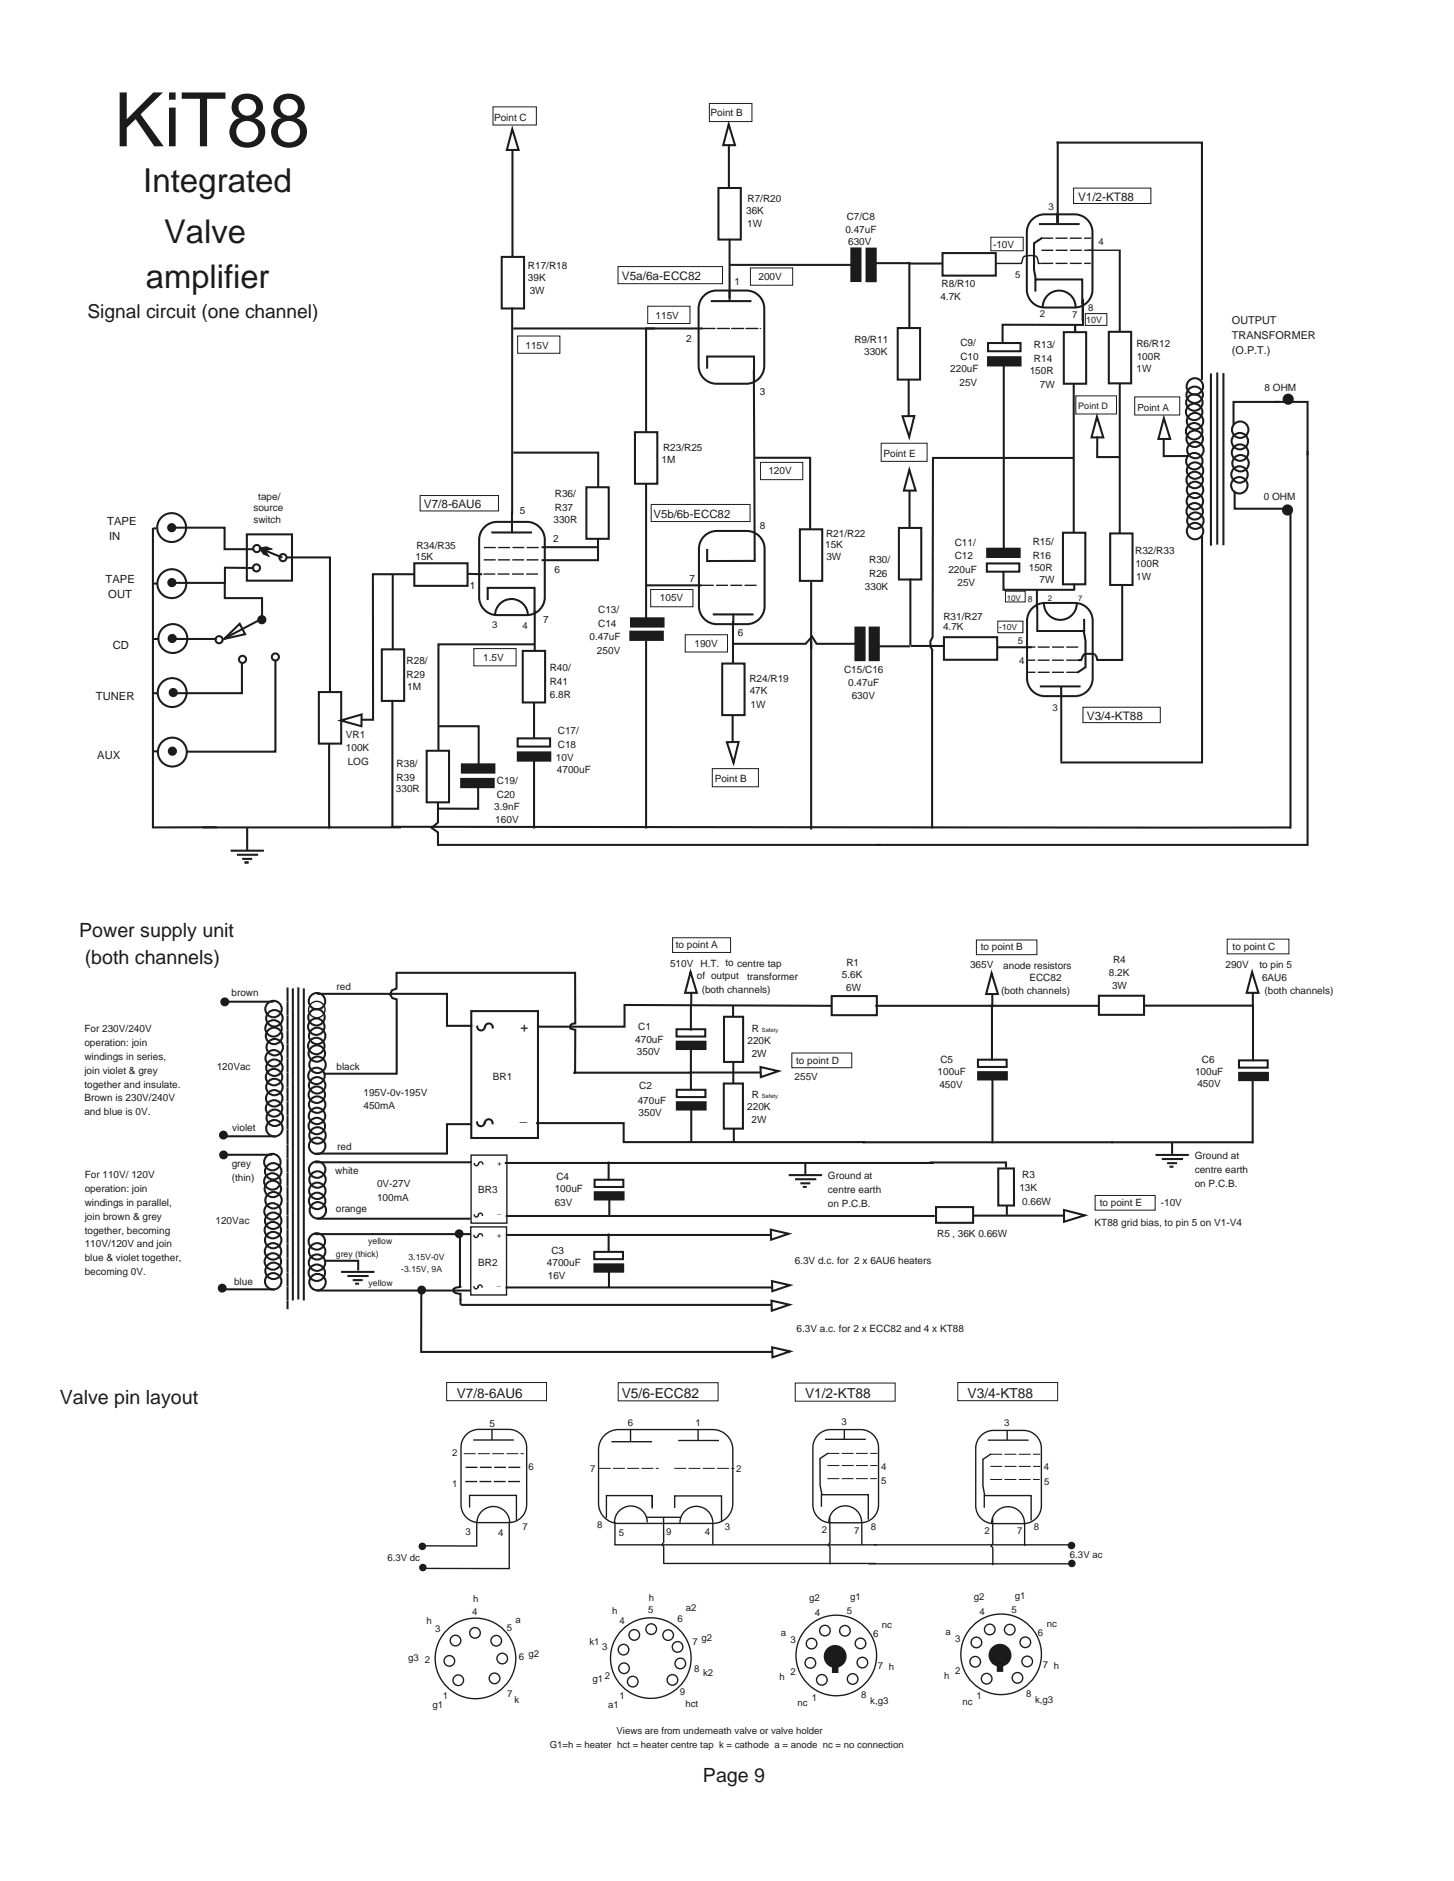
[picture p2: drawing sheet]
<svg xmlns="http://www.w3.org/2000/svg" width="216mm" height="279mm" viewBox="0 0 216 279" stroke-linecap="round" stroke-linejoin="round" font-family="sans-serif">
<g fill="none" stroke="#1f1a17" stroke-width=".3">
<path d="M74.5 38.2h3.3v7.6h-3.3zM106.7 27.9h3.3v7.7h-3.3zM140 37.6h7.9v3.3h-7.9zM133.3 48.7h3.3v7.7h-3.3zM158 49.3h3.3v7.7h-3.3zM164.6 49.3h3.4v7.6h-3.4zM22.8 78.5h.4M87.1 72.4h3.3v7.6h-3.3zM94.3 64.2h3.3v7.7h-3.3zM118.8 78.6h3.3v7.7h-3.3zM133.5 78.4h3.3v7.7h-3.3zM157.8 79.1h3.4v7.7h-3.4z"/>
<path d="M164.8 79.2h3.4v7.7h-3.4zM22.8 94.9h.8M22.8 86.7h.7M26 94.9h6.2M35.9 98.4v4.6h-9.6M56.7 96.5h3.3v7.6h-3.3zM61.5 83.7h7.9v3.3h-7.9zM77.6 96.7h3.3v7.6h-3.3zM107.2 98.6h3.4v7.6h-3.4zM140.2 94.6h7.9v3.4h-7.9zM22.8 111.6h.7M22.8 103h.5"/>
<path d="M47.3 102.8h3.4v7.7h-3.4zM63.4 111.5h3.3v7.7h-3.3zM76.9 109.7h4.8v1.2h-4.8z"/>
<circle cx="25.5" cy="78.4" r="2.15"/>
<circle cx="25.5" cy="86.7" r="2.15"/>
<circle cx="25.7" cy="94.9" r="2.15"/>
<circle cx="32.5" cy="95" r=".53"/>
<circle cx="36" cy="97.9" r=".53"/>
<circle cx="38.1" cy="84.4" r=".53"/>
<circle cx="38.1" cy="81.5" r=".53"/>
<circle cx="40.9" cy="97.6" r=".53"/>
<circle cx="42" cy="82.8" r=".53"/>
<circle cx="25.6" cy="102.9" r="2.15"/>
<circle cx="25.6" cy="111.7" r="2.15"/>
</g>
<g fill="#1f1a17" stroke="#1f1a17" stroke-width=".3">
<path d="M76.9 111.8h4.8v1.2h-4.8z" fill-rule="evenodd"/>
<path d="M68.5 115.7h4.8v1.2h-4.8z" fill-rule="evenodd"/>
<path d="M68.6 113.5h4.8v1.3h-4.8z" fill-rule="evenodd"/>
<path d="M93.6 93.8h4.8v1.2h-4.8z" fill-rule="evenodd"/>
<path d="M93.7 91.8h4.8v1.3h-4.8z" fill-rule="evenodd"/>
<circle cx="25.6" cy="111.6" r=".53"/>
<circle cx="25.7" cy="102.9" r=".53"/>
<circle cx="38.9" cy="92" r=".53"/>
<circle cx="25.6" cy="94.8" r=".53"/>
<circle cx="25.5" cy="86.5" r=".53"/>
<circle cx="25.5" cy="78.4" r=".53"/>
</g>
<path d="M146.5 83.7h4.9v1.2h-4.9z" fill-rule="evenodd" fill="#fff" stroke="#1f1a17" stroke-width=".3"/>
<g fill="#1f1a17" stroke="#1f1a17" stroke-width=".3">
<path d="M146.7 53.1h4.8v1.2h-4.8z" fill-rule="evenodd"/>
<path d="M146.6 81.5h4.8v1.2h-4.8z" fill-rule="evenodd"/>
<path d="M127 93.2h1.4v4.9h-1.4z" fill-rule="evenodd"/>
<path d="M129.1 93.2h1.4v4.9h-1.4z" fill-rule="evenodd"/>
<path d="M126.4 36.9h1.4v4.8h-1.4z" fill-rule="evenodd"/>
<path d="M128.7 36.9h1.3v4.9h-1.3z" fill-rule="evenodd"/>
<path d="M100.5 154.7h4.2v1.1h-4.2z" fill-rule="evenodd"/>
<path d="M145.2 159.3h4.3v1h-4.3z" fill-rule="evenodd"/>
<path d="M184 159.4h4.3v1h-4.3z" fill-rule="evenodd"/>
<path d="M88.3 187.8h4.2v1.1h-4.2z" fill-rule="evenodd"/>
<path d="M88.3 177.1h4.3v1.1h-4.3z" fill-rule="evenodd"/>
<path d="M100.5 163.7h4.3v1.1h-4.3z" fill-rule="evenodd"/>
<circle cx="191.2" cy="75.8" r=".68"/>
<circle cx="191.3" cy="59.3" r=".68"/>
</g>
<g fill="none" stroke="#1f1a17" stroke-width=".3">
<path d="M76.1 19.2l.9 3.1h-1.7zM108.2 18.5l.9 3.1h-1.7zM76.1 22.1v16.1M108.2 21.5v6.3M108.3 35.5v9.2M108.4 39.3h18.2M129.9 39.1h5.1M134.9 39.1h5.1M135 38.9v9.7M153.5 32.4l1-.5 .6-.1h4.5a2.66 2.66 0 0 1 2.6 2.7v8.5a2.66 2.66 0 0 1-2.6 2.7h-4.5a2.66 2.66 0 0 1-2.6-2.7v-8.5a2.65 2.65 0 0 1 1-2.1zM154.3 33.3h6M156.9 21.2h21.6v35.2"/>
<path d="M157 31.6v1.6M157.1 21v11.8M166.3 37.2v12.1M76 45.7v30.7M76.2 48.8h28.2M95.9 48.8v15.3M104.7 43.7l1.1-.5h.6h4.4a2.66 2.66 0 0 1 2.7 2.6v8.5a2.66 2.66 0 0 1-2.7 2.7h-4.4a2.66 2.66 0 0 1-2.7-2.7v-8.5a2.65 2.65 0 0 1 1-2.1zM105 54.8v-1.8h7v3.7M105.5 44.7h6.1M111.9 55l.2 28.3h-7.1v-1.8M134.9 56.3v5.5M146.7 51h4.8v1.2h-4.8z"/>
<path d="M149 54.3v27.2M153.7 43.3v-1.8h7v3.7M154.8 45.6a2.44 2.44 0 0 1 2.5-2.4 2.44 2.44 0 0 1 2.4 2.4M159.4 57v22.2M159.6 48.3v1M160.8 44.4v3.9l-11.9-.1v2.6M166.3 56.9v22.3M179.8 55.5v25.5M180.7 55.3v25.6M181.7 55.4v25.6M189.3 59.7h4.9v7.9M190 59.7h-6.8v3.4"/>
<path d="M72.1 78.1l1.1-.5 .6-.1h4.4a2.66 2.66 0 0 1 2.7 2.7v8.5a2.66 2.66 0 0 1-2.7 2.7h-4.4a2.66 2.66 0 0 1-2.7-2.7v-8.5a2.65 2.65 0 0 1 1-2.1zM72.9 79.1h6.1M76 76v3.2M76.2 67.2h12.6v5.3M88.8 80v3.2h-8.4M95.9 71.8v20.2M104.4 79.9a2.65 2.65 0 0 1 2-1h4.5a2.66 2.66 0 0 1 2.6 2.6v8.6a2.66 2.66 0 0 1-2.6 2.6h-4.5a2.66 2.66 0 0 1-2.6-2.6v-8.6l.1-.6zM112 68h8.3v10.6M134 61.8h1.8l-.8 3.1zM135 69.8l1 3.1h-1.8zM135.1 72.9v5.6M159.4 68h-20.9v26.6l-.3 .6v.9l.3 .5"/>
<path d="M162.9 61.9l.9 3.1h-1.7zM162.9 64.8v3.1h3.4M172.8 65.2v2.6l3.6-.1M172.8 62.1l1 3.1h-1.8zM178.5 79.5v33.8h-21M183.3 73v2.6h8.3v47.5M194.2 67v58.5h-64.1M33.3 94.9l2.3-2.3 .8 1.6zM39 91.9l-5.6 2.9M58.3 85.3v11.1M61.5 85.3h-6.1v21.6h-1.7M69.4 85.2l2.2 .1"/>
<path d="M72.4 89.1v-1.8h7v3.7M73.5 91.4a2.44 2.44 0 0 1 2.4-2.4 2.44 2.44 0 0 1 2.5 2.4M79.4 95.7h-14.3v15.8M79.4 90.7v5.9M80.4 81.3h8.4M95.9 86.9h8.3M95.9 95.2v27.9M105.8 91.3h6.1M108.8 95.6h10.8l1-1.1 .7 1.1h5.7M108.8 92.2v6.4M108.9 91.2v1.5M120.4 86.5v36.7"/>
<path d="M130.4 96h4.7M135.2 85.9v10M135.2 96h5.1M138.4 96.4v26.6M148.1 96.1h5.1M153.5 90.1l1-.5h.7h4.4a2.66 2.66 0 0 1 2.7 2.6v8.6a2.66 2.66 0 0 1-2.7 2.6h-4.4a2.66 2.66 0 0 1-2.7-2.6v-8.6a2.65 2.65 0 0 1 1-2.1zM154 90v3.7h7v-1.8M155 89.6a2.44 2.44 0 0 0 2.5 2.5 2.44 2.44 0 0 0 2.4-2.5M159.5 86.7v1M48.9 110.5v12.3M50.6 107l3.1-.9v1.8zM58.3 104v18.9"/>
<path d="M65 119.2v3l-.9 .8 .9 .6v1.8M65.2 107.9h5.9v5.9M71 117v3.1h-5.9M79.3 104.4v5.2M79.3 113v10.1M107.9 110.2h1.8l-.8 3.1zM108.8 106.2v4.1M154.4 102h6M157.6 101.9v11.2M30.2 122.9h18.6M34.4 126.4h4.6M35.3 127h2.9"/>
<path d="M36.1 127.6h1.2M36.5 128.1h.3M36.7 123.1v3.1M48.9 122.8v.1M58.2 122.8l133.3 .1M64.9 125.5h65.9M100.5 152.9h4.2v1.1h-4.2zM107.5 151h2.8v6.7h-2.8zM123.5 148h6.7v2.8h-6.7zM145.2 157.4h4.3v1.1h-4.3zM163.2 147.9h6.7v2.8h-6.7zM184 157.5h4.2v1.1h-4.2z"/>
<path d="M88.3 175.2h4.3v1.1h-4.3zM100.5 161.9h4.2v1.1h-4.2zM107.5 160.9h2.8v6.7h-2.8zM139 179.3h5.5v2.3h-5.5zM148.2 173.6h2.4v5.5h-2.4zM88.2 186h4.3v1h-4.3z"/>
<circle cx="177.3" cy="59.8" r="1.22"/>
<circle cx="177.4" cy="58.6" r="1.22"/>
<circle cx="177.4" cy="57.4" r="1.22"/>
<circle cx="177.3" cy="61.2" r="1.22"/>
<circle cx="177.3" cy="64.1" r="1.22"/>
<circle cx="177.3" cy="68.5" r="1.22"/>
<circle cx="177.4" cy="71.3" r="1.22"/>
<circle cx="177.4" cy="65.2" r="1.22"/>
<circle cx="177.4" cy="75.9" r="1.22"/>
<circle cx="177.4" cy="74.4" r="1.22"/>
<circle cx="177.4" cy="78.9" r="1.22"/>
<circle cx="177.4" cy="69.9" r="1.22"/>
<circle cx="177.4" cy="72.8" r="1.22"/>
<circle cx="177.4" cy="62.6" r="1.22"/>
<circle cx="177.5" cy="77.3" r="1.22"/>
<circle cx="177.5" cy="66.9" r="1.22"/>
<circle cx="184" cy="72.1" r="1.22"/>
<circle cx="184.1" cy="70.5" r="1.22"/>
<circle cx="184.1" cy="65.5" r="1.22"/>
<circle cx="184.1" cy="67.2" r="1.22"/>
<circle cx="184.2" cy="63.8" r="1.22"/>
<circle cx="184.2" cy="68.8" r="1.22"/>
</g>
<g fill="none" stroke="#1f1a17" stroke-width=".2">
<path d="M157.1 31.8v1.5M157.6 101.9v1.5M69 213.3a2.65 2.65 0 0 1 2.1-1h4.4a2.66 2.66 0 0 1 2.7 2.7v8.5a2.66 2.66 0 0 1-2.7 2.7h-4.4a2.66 2.66 0 0 1-2.6-2.7v-8.5v-.6zM70.3 213.9h6M73.1 212.3v1.6M89.5 213.5a2.97 2.97 0 0 1 2.3-1.2h14a2.98 2.98 0 0 1 3 3v8a2.98 2.98 0 0 1-3 3h-14a2.98 2.98 0 0 1-2.9-3v-8l.1-.7zM90.8 214.1h6M93.6 212.3v1.8M100.7 214h6.1M103.7 212.3v1.7M121.3 213.3a2.65 2.65 0 0 1 2.1-1h4.4a2.66 2.66 0 0 1 2.7 2.7v8.5a2.66 2.66 0 0 1-2.7 2.7h-4.4a2.66 2.66 0 0 1-2.7-2.7v-8.5l.1-.6zM122.5 213.8h6.1"/>
<path d="M125.4 212.3v1.5M145.5 213.5a2.65 2.65 0 0 1 2-1h4.5a2.66 2.66 0 0 1 2.6 2.6v8.6a2.66 2.66 0 0 1-2.6 2.6h-4.5a2.66 2.66 0 0 1-2.6-2.6v-8.6l.1-.6zM146.7 213.9h6M149.6 212.4v1.5M69.7 223.9v-1.8h7v3.7M70.8 226.1v3.5h-7.7M70.8 226.2a2.44 2.44 0 0 1 2.5-2.4 2.44 2.44 0 0 1 2.4 2.4M75.6 226v7h-12.7M91.2 226.1a2.44 2.44 0 0 1 2.5-2.4 2.44 2.44 0 0 1 2.4 2.4M91.3 229.5h67.9M91.3 226v3.5M95.9 225.4h5.2"/>
<path d="M96.9 223.8v-1.7h-6.9v3.4M96.9 222.1v2M98.5 225.3l.1 3.8-.3 .4 .3 .2v2.6M98.5 232.2h31.6M100.2 224v-1.8h6.9v3.7M101 226.2a2.44 2.44 0 0 1 2.4-2.5 2.44 2.44 0 0 1 2.4 2.5M105.8 226.2v3.3M122 223.8v-1.8h6.9v3.7M123.1 226.1a2.44 2.44 0 0 1 2.4-2.4 2.44 2.44 0 0 1 2.4 2.4M123.2 225.4v3.8l-.2 .3 .2 .3v2.6M128 226.2v3.3M129 232.3h30.2"/>
<path d="M146.2 224v-1.9h6.9v3.8M147.2 226.2a2.44 2.44 0 0 1 2.5-2.4 2.44 2.44 0 0 1 2.4 2.4M147.4 225.6v3.7l-.2 .4 .2 .2v2.6M152.1 226.3v3.3"/>
<circle cx="66.7" cy="246.7" r=".79"/>
<circle cx="67.6" cy="243.7" r=".79"/>
<circle cx="68" cy="249.6" r=".79"/>
<circle cx="70.5" cy="242.5" r=".79"/>
<circle cx="70.6" cy="246.3" r="6"/>
<circle cx="73.4" cy="249.3" r=".79"/>
<circle cx="73.7" cy="243.7" r=".79"/>
<circle cx="74.6" cy="246.4" r=".79"/>
<circle cx="92.6" cy="245" r=".79"/>
<circle cx="92.7" cy="247.8" r=".79"/>
<circle cx="94" cy="249.8" r=".79"/>
<circle cx="94.2" cy="242.9" r=".79"/>
<circle cx="96.6" cy="246.3" r="6"/>
<circle cx="96.7" cy="242" r=".79"/>
<circle cx="99.2" cy="242.9" r=".79"/>
<circle cx="99.8" cy="249.5" r=".79"/>
<circle cx="100.6" cy="244.6" r=".79"/>
<circle cx="101" cy="247.1" r=".79"/>
<circle cx="120.3" cy="247" r=".79"/>
<circle cx="120.5" cy="244.1" r=".79"/>
<circle cx="122" cy="249.5" r=".79"/>
<circle cx="122.5" cy="242.2" r=".79"/>
<circle cx="124.2" cy="245.9" r="6"/>
<circle cx="125.5" cy="242.2" r=".79"/>
<circle cx="126.6" cy="249.4" r=".79"/>
<circle cx="127.8" cy="244.1" r=".79"/>
<circle cx="128.1" cy="247" r=".79"/>
<circle cx="144.8" cy="246.8" r=".79"/>
<circle cx="145" cy="244" r=".79"/>
<circle cx="146.5" cy="249.4" r=".79"/>
<circle cx="147" cy="242" r=".79"/>
<circle cx="148.7" cy="245.7" r="6"/>
<circle cx="149.9" cy="242.1" r=".79"/>
<circle cx="151.1" cy="249.2" r=".79"/>
<circle cx="152.2" cy="243.9" r=".79"/>
<circle cx="152.5" cy="246.8" r=".79"/>
</g>
<path d="M71.8 85.3h8.5M71.8 83.2h8.5M71.9 81.3h8.4M104.2 86.9h8.5M69.1 218h8.5M69.1 220.1h8.5" fill="none" stroke="#1f1a17" stroke-width=".2" stroke-dasharray="1.8 .4" stroke-linecap="butt"/>
<path d="M104.4 48.8h8.5" fill="none" stroke="#1f1a17" stroke-width=".2" stroke-dasharray="1.8 .4"/>
<g fill="#1f1a17" stroke="#1f1a17" stroke-width=".2">
<path d="M148.1 246.6h.8v1.6h-.8z" fill-rule="evenodd"/>
<path d="M123.6 246.7h.8v1.7h-.8z" fill-rule="evenodd"/>
<circle cx="148.5" cy="245.9" r="1.6"/>
<circle cx="124" cy="246" r="1.6"/>
<circle cx="62.8" cy="232.8" r=".46"/>
<circle cx="62.7" cy="229.7" r=".46"/>
<circle cx="159.1" cy="229.6" r=".46"/>
<circle cx="159.2" cy="232.2" r=".46"/>
</g>
<path d="M73.2 15.9h6.4v2.7h-6.4zM105.3 15.4h6.4v2.7h-6.4zM159.7 58.8h6.1v2.7h-6.1zM168.5 59h6.7v2.6h-6.7zM130.8 65.8h6.9v2.7h-6.9zM105.8 114.2h6.8v2.7h-6.8z" fill="none" stroke="#1f1a17" stroke-width=".15"/>
<g fill="#fff" stroke="#1f1a17" stroke-width=".3">
<path d="M112.9 158.5l2.7 .6-2.6 .9z" fill-rule="evenodd"/>
<path d="M114.5 182.7l2.6 .6-2.6 .8z" fill-rule="evenodd"/>
<path d="M114.6 193.2l2.6 .6-2.6 .9z" fill-rule="evenodd"/>
<path d="M114.6 190.3l2.7 .6-2.6 .9z" fill-rule="evenodd"/>
<path d="M114.7 200.1l2.6 .6-2.6 .9z" fill-rule="evenodd"/>
</g>
<g fill="none" stroke="#1f1a17" stroke-width=".3">
<path d="M160.8 44.8v2.8M22.7 78.4v44.5h9.5M25.9 78.4h7.4v3.2h4.3M36.7 79.4h6.7v6.9h-6.7zM33.4 86.7v2.1h5.5v3M37.7 84.4l-4.3-.1v2.3h-7.6M39.3 81.8l2.6 1M40.9 98v13.7h-13.2M42.5 82.8h6.5v20M149 84.9v2.7h10.4M154 87.6v2.8M166.6 87v11h-3.7a1.02 1.02 0 0 0-.4-.9l-1.5 .1-.5 .8h-.4"/>
<path d="M36.5 128.1h.3M48.8 122.9h10.8M33.3 148.8h7.3M43.5 147v46M44.3 146.8v46.1M45.1 147v46M47.2 147.6h19.2v4.8h3.6M58.9 144.7v2.2l-.7 .2-.3 .7 .4 .5 .6 .1v11.1h-10.7M58.9 144.5h26.5v7.5l-.4 .1-.3 .2v.5l.7 .2v6.4M70 150.2h9.9v18.8h-9.9zM70.9 152.5a.56 .56 0 0 0 .5 .6 .56 .56 0 0 0 .6-.5M72 152.6a.58 .58 0 0 1 .6-.6 .58 .58 0 0 1 .6 .6"/>
<path d="M85.3 159.3h17.1M102.5 159.3h10.3M102.5 144.4l1 3.1h-1.8zM102.6 149.3v3.6M102.6 155.9v5.9M102.6 147.6v1.7M108.9 149.3v1.8M108.9 157.7v3.3M123.3 149.4l-30.6-.1v3.2h-12.8M130.1 149.4h33M147.2 144.6l1 3.1h-1.8zM147.3 149.4v8"/>
<path d="M147.3 147.8v1.6M170.1 149.4h15.9M185.9 144.4l1 3.1h-1.8zM186 147.6v1.7M186.1 149.5v8M33.1 171.5h7.3M33.7 168.8h7.1M46.9 172.6h22.9M69.8 167h-3.4v4.3h-19.3M70.8 166.7a.56 .56 0 0 0 .6 .6 .56 .56 0 0 0 .6-.5 .59 .59 0 0 1 .6-.6 .59 .59 0 0 1 .5 .6M75.1 172.7h63.4M79.8 166.8h12.8v2.8h35.8"/>
<path d="M90.4 172.7v2.5M90.5 178.2v2.2M102.6 164.7v4.9M109 167.6v2.1M117.3 174.5h4.6M118.2 175.2h2.9M119 175.8h1.2M119.4 176.3h.2M119.6 172.7v1.7M128.2 169.7h57.8M138 172.7h11.4v.7M147.4 160.3v9.4"/>
<path d="M149.5 179.1v1.3M158 179.7l3.1 .8-3.1 1zM171.7 171.6h4.7M172.7 172.2h2.8M173.5 172.8h1.1M173.8 173.3h.3M174 169.7v1.7M186 160.3v9.4M33.5 191.5h7.1M46.9 183.3h22.9M47.2 191.7h22.5M47.2 181h22.5"/>
<path d="M48.2 187.3h5v1.4M50.8 188.9h4.6M51.7 189.5h2.9M52.5 190.1h1.2M52.9 190.7h.3M62.6 191.6l-.1 9.2h52.1M68.3 183.3v7.8M68.4 191.2l-.7 .1-.4 .2 .1 .4 .3 .2 .7 .1v.8M68.4 192.9v.9M68.4 193.8h46.2M75.2 191.2h39.3M75.2 180.6h63.5"/>
<path d="M75.3 183.4h39.1M90.4 183.4v2.4M90.4 188.9v2.3M144.6 180.6h13.3"/>
<circle cx="40.6" cy="152.8" r="1.22"/>
<circle cx="40.6" cy="149.9" r="1.22"/>
<circle cx="40.6" cy="157.2" r="1.22"/>
<circle cx="40.7" cy="160" r="1.22"/>
<circle cx="40.7" cy="153.9" r="1.22"/>
<circle cx="40.7" cy="158.6" r="1.22"/>
<circle cx="40.7" cy="151.3" r="1.22"/>
<circle cx="40.8" cy="155.5" r="1.22"/>
<circle cx="47" cy="155.4" r="1.22"/>
<circle cx="47" cy="152.5" r="1.22"/>
<circle cx="47" cy="151.1" r="1.22"/>
<circle cx="47" cy="159.8" r="1.22"/>
<circle cx="47" cy="156.5" r="1.22"/>
<circle cx="47.1" cy="148.7" r="1.22"/>
<circle cx="47.1" cy="153.9" r="1.22"/>
<circle cx="47.1" cy="158.2" r="1.22"/>
<circle cx="40.4" cy="175.5" r="1.22"/>
<circle cx="40.4" cy="172.6" r="1.22"/>
<circle cx="40.5" cy="179.9" r="1.22"/>
<circle cx="40.5" cy="176.6" r="1.22"/>
<circle cx="40.6" cy="174" r="1.22"/>
<circle cx="40.6" cy="178.3" r="1.22"/>
<circle cx="40.7" cy="164.6" r="1.22"/>
<circle cx="40.7" cy="163.1" r="1.22"/>
<circle cx="40.7" cy="167.6" r="1.22"/>
<circle cx="40.7" cy="161.5" r="1.22"/>
<circle cx="40.8" cy="166" r="1.22"/>
<circle cx="47" cy="162.6" r="1.22"/>
<circle cx="47" cy="167.3" r="1.22"/>
<circle cx="47.1" cy="165.8" r="1.22"/>
<circle cx="47.1" cy="178.4" r="1.22"/>
<circle cx="47.1" cy="161.2" r="1.22"/>
<circle cx="47.1" cy="170.2" r="1.22"/>
<circle cx="47.1" cy="173.7" r="1.22"/>
<circle cx="47.1" cy="164.1" r="1.22"/>
<circle cx="47.1" cy="176.9" r="1.22"/>
<circle cx="47.1" cy="175.2" r="1.22"/>
<circle cx="47.1" cy="168.7" r="1.22"/>
<circle cx="47.2" cy="179.8" r="1.22"/>
<circle cx="40.5" cy="187.4" r="1.22"/>
<circle cx="40.5" cy="182.7" r="1.22"/>
<circle cx="40.5" cy="185.9" r="1.22"/>
<circle cx="40.6" cy="190.3" r="1.22"/>
<circle cx="40.6" cy="184.2" r="1.22"/>
<circle cx="40.6" cy="181.3" r="1.22"/>
<circle cx="40.6" cy="188.8" r="1.22"/>
<circle cx="47" cy="189.1" r="1.22"/>
<circle cx="47" cy="184.4" r="1.22"/>
<circle cx="47.1" cy="187.6" r="1.22"/>
<circle cx="47.1" cy="185.9" r="1.22"/>
<circle cx="47.1" cy="190.4" r="1.22"/>
</g>
<g fill="none" stroke="#1f1a17" stroke-width=".2">
<path d="M70 171.6h5.3v10.1h-5.3zM70.4 172.9a.3 .3 0 0 0 .3 .3 .3 .3 0 0 0 .3-.3 .33 .33 0 0 1 .4-.3 .33 .33 0 0 1 .3 .3M69.9 182.2h5.3v10.2h-5.3zM70.4 183.5a.3 .3 0 0 0 .3 .3 .3 .3 0 0 0 .3-.3M70.4 191.1a.32 .32 0 0 0 .4 .3 .32 .32 0 0 0 .2-.4 .31 .31 0 0 1 .4-.1 .31 .31 0 0 1 .2 .3M70.4 180.5a.3 .3 0 0 0 .3 .3 .3 .3 0 0 0 .3-.3M71 183.5a.31 .31 0 0 1 .3-.3 .31 .31 0 0 1 .3 .4M71 180.5a.31 .31 0 0 1 .3-.3 .31 .31 0 0 1 .3 .3"/>
<circle cx="47" cy="150" r="1.22"/>
</g>
<g fill="#1f1a17" stroke="#1f1a17" stroke-width=".3">
<circle cx="68.2" cy="183.3" r=".51"/>
<circle cx="62.6" cy="191.6" r=".51"/>
<circle cx="33.4" cy="148.8" r=".51"/>
<circle cx="33.2" cy="171.6" r=".51"/>
<circle cx="33.2" cy="168.6" r=".51"/>
<circle cx="33" cy="191.3" r=".51"/>
</g>
<path d="M42.7 146.8v47.5" fill="none" stroke="#1f1a17" stroke-width=".3" stroke-dasharray="1.8 .4"/>
<g fill="none" stroke="#1f1a17" stroke-width=".15">
<path d="M91.8 39.6h15.5v2.5h-15.5zM111.4 39.8h6.3v2.6h-6.3zM147.1 35.2h4.8v2h-4.8zM159.4 27.9h11.5v2.3h-11.5zM76.9 49.9h6.2v2.6h-6.2zM96.2 45.5h6.3v2.6h-6.3zM161.2 46.6h3.2v1.7h-3.2zM62.4 73.6h11.6v2.3h-11.6zM96.7 74.9h14.7v2.6h-14.7zM112.9 68.7h6.3v2.5h-6.3zM70.4 96.3h6.2v2.6h-6.2zM96.6 87.6h6.3v2.5h-6.3z"/>
<path d="M101.8 94.3h6.2v2.6h-6.2zM148.2 92.3h3.7v1.7h-3.7zM149.3 87.8h2.9v1.6h-2.9zM160.8 105.1h11.5v2.2h-11.5zM99.9 139.3h8.6v2.2h-8.6zM145 139.6h9v2.2h-9zM182.2 139.5h9.2v2.2h-9.2zM117.6 156.4h8.9v2.2h-8.9zM162.6 177.6h8.9v2.2h-8.9zM66.3 205.4h14.9v2.7h-14.9zM91.8 205.4h14.8v2.7h-14.8zM118.1 205.4h14.8v2.7h-14.8z"/>
<path d="M142.2 205.4h14.8v2.7h-14.8z"/>
</g>
<path d="M68.9 215.9h8.9M88.9 218.1h8.9M100.1 218.1h8.9M122.9 219.6h7.3M122.9 215.9h7.4M122.9 217.7h7.4M147 216h7.5M147 219.8h7.4M147.1 217.8h7.4" fill="none" stroke="#1f1a17" stroke-width=".15" stroke-dasharray="1.8 .4" stroke-linecap="butt"/>
<path d="M154.6 35.4h7.5M154.6 39.1h7.4M154.6 37.2h7.5M160.1 98.1h-7.4M160.1 96.1h-7.4M160.1 99.9h-7.4" fill="none" stroke="#1f1a17" stroke-width=".2" stroke-dasharray="1.8 .4" stroke-linecap="butt"/>
<path d="M38.5 81.4l1-.2 .9 .4-1 .2 .5 .8-.8-.3z" fill-rule="evenodd" fill="#1f1a17" stroke="#1f1a17" stroke-width=".15"/>
<path d="M148 39.1h3.6l.3-.8 .2-.2 .8-.1h.9l.2 .2 .2 .9h.4M161.5 37.2h4.9M123 215.8l-1.2 .8v4l.2 1.4M147.2 216l-1.3 .8v3.9l.3 1.4" fill="none" stroke="#1f1a17" stroke-width=".21"/>
<path d="M154.8 35.3l-1.3 .8v4l.3 1.4M160.9 93.8l.3 1.4v3.9l-1.2 .8" fill="none" stroke="#1f1a17" stroke-width=".31"/>
<text font-size="11.1" fill="#1f1a17" x="16.9" y="21.7">KiT88</text>
<g font-size="4.9" fill="#1f1a17">
<text x="21.3" y="28.6">Integrated</text>
<text x="24.4" y="36.1">Valve</text>
<text x="21.7" y="42.8">amplifier</text>
</g>
<g font-size="2.9" fill="#1f1a17">
<text x="11.8" y="139.2">Power supply unit</text>
<text x="12.6" y="143.2">(both channels)</text>
<text x="8.9" y="208.5">Valve pin layout</text>
<text x="104.4" y="264.7">Page 9</text>
</g>
<text font-size="2.8" fill="#1f1a17" x="13" y="47.3">Signal circuit (one channel)</text>
<g font-size="2" fill="#1f1a17">
<text x="77.3" y="153.3">+</text>
<text x="77.2" y="166.4">_</text>
<text x="67.8" y="207.7">V7/8-6AU6</text>
<text x="92.3" y="207.6">V5/6-ECC82</text>
<text x="119.5" y="207.6">V1/2-KT88</text>
<text x="143.7" y="207.7">V3/4-KT88</text>
</g>
<text font-size="1.8" fill="#1f1a17" x="92.3" y="41.6">V5a/6a-ECC82</text>
<g font-size="1.7" fill="#1f1a17">
<text x="160.1" y="29.8">V1/2-KT88</text>
<text x="62.9" y="75.5">V7/8-6AU6</text>
<text x="97" y="76.9">V5b/6b-ECC82</text>
<text x="15.9" y="78">TAPE</text>
<text x="16.2" y="80.2">IN</text>
<text x="15.7" y="86.6">TAPE</text>
<text x="16.1" y="88.8">OUT</text>
<text x="16.7" y="96.4">CD</text>
<text x="14.2" y="103.9">TUNER</text>
<text x="161.4" y="107">V3/4-KT88</text>
<text x="14.5" y="112.8">AUX</text>
</g>
<g font-size="1.6" fill="#1f1a17">
<text x="182.9" y="48.1">OUTPUT</text>
<text x="182.9" y="50.3">TRANSFORMER</text>
<text x="182.9" y="52.6">(O.P.T.)</text>
</g>
<g font-size="1.5" fill="#1f1a17">
<text x="73.4" y="18">Point C</text>
<text x="105.5" y="17.3">Point B</text>
<text x="111" y="29.9">R7/R20</text>
<text x="110.8" y="31.7">36K</text>
<text x="110.9" y="33.8">1W</text>
<text x="125.5" y="34.6">0.47uF</text>
<text x="125.7" y="32.6">C7/C8</text>
<text x="78.4" y="41.8">39K</text>
<text x="78.4" y="40">R17/R18</text>
<text x="112.6" y="41.6">200V</text>
<text x="125.9" y="36.3">630V</text>
<text x="147.5" y="36.9">-10V</text>
<text x="78.7" y="43.6">3W</text>
<text x="97.3" y="47.4">115V</text>
<text x="109" y="42.3">1</text>
<text x="139.6" y="44.6">4.7K</text>
<text x="139.8" y="42.6">R8/R10</text>
<text x="78" y="51.8">115V</text>
<text x="101.9" y="50.8">2</text>
<text x="126.9" y="51">R9/R11</text>
<text x="128.3" y="52.7">330K</text>
<text x="142.6" y="51.4">C9/</text>
<text x="142.6" y="53.5">C10</text>
<text x="153.5" y="51.7">R13/</text>
<text x="153.5" y="53.7">R14</text>
<text x="168.7" y="51.5">R6/R12</text>
<text x="168.8" y="53.4">100R</text>
<text x="112.8" y="58.6">3</text>
<text x="141.1" y="55.3">220uF</text>
<text x="142.5" y="57.3">25V</text>
<text x="152.9" y="55.6">150R</text>
<text x="154.4" y="57.6">7W</text>
<text x="168.8" y="55.3">1W</text>
<text x="187.8" y="58">8 OHM</text>
<text x="168.9" y="61">Point A</text>
<text x="98.2" y="68.7">1M</text>
<text x="98.5" y="66.9">R23/R25</text>
<text x="114.1" y="70.4">120V</text>
<text x="131.2" y="67.8">Point E</text>
<text x="37.6" y="75.8">source</text>
<text x="37.6" y="77.7">switch</text>
<text x="38.4" y="74.3">tape/</text>
<text x="77.2" y="76.4">5</text>
<text x="82.2" y="77.7">330R</text>
<text x="82.4" y="73.9">R36/</text>
<text x="82.4" y="75.9">R37</text>
<text x="187.7" y="74.2">0 OHM</text>
<text x="61.7" y="83.2">15K</text>
<text x="61.8" y="81.5">R34/R35</text>
<text x="82.1" y="80.4">2</text>
<text x="112.8" y="78.6">8</text>
<text x="122.5" y="81.4">15K</text>
<text x="122.7" y="79.8">R21/R22</text>
<text x="122.7" y="83.2">3W</text>
<text x="129.1" y="83.6">R30/</text>
<text x="141.8" y="81.1">C11/</text>
<text x="141.8" y="83.1">C12</text>
<text x="153.3" y="80.9">R15/</text>
<text x="153.3" y="83">R16</text>
<text x="168.6" y="82.3">R32/R33</text>
<text x="69.8" y="87.4">1</text>
<text x="82.3" y="85.2">6</text>
<text x="98" y="89.3">105V</text>
<text x="102.4" y="86.5">7</text>
<text x="128.4" y="87.6">330K</text>
<text x="129.1" y="85.7">R26</text>
<text x="140.8" y="85.1">220uF</text>
<text x="142.2" y="87">25V</text>
<text x="152.8" y="84.8">150R</text>
<text x="154.4" y="86.6">7W</text>
<text x="168.6" y="84.2">100R</text>
<text x="168.7" y="86.2">1W</text>
<text x="80.7" y="92.6">7</text>
<text x="87.5" y="95.1">0.47uF</text>
<text x="88.8" y="91.1">C13/</text>
<text x="88.8" y="93.1">C14</text>
<text x="109.6" y="94.5">6</text>
<text x="140" y="93.6">4.7K</text>
<text x="140.1" y="92">R31/R27</text>
<text x="60.4" y="98.7">R28/</text>
<text x="60.4" y="100.7">R29</text>
<text x="71.8" y="98.2">1.5V</text>
<text x="81.6" y="99.7">R40/</text>
<text x="81.6" y="101.7">R41</text>
<text x="88.6" y="97.1">250V</text>
<text x="103.1" y="96">190V</text>
<text x="111.3" y="101.2">R24/R19</text>
<text x="125.3" y="100">C15/C16</text>
<text x="125.9" y="101.9">0.47uF</text>
<text x="60.5" y="102.5">1M</text>
<text x="81.6" y="103.7">6.8R</text>
<text x="111.3" y="103.1">47K</text>
<text x="111.5" y="105.1">1W</text>
<text x="126.5" y="103.9">630V</text>
<text x="51.4" y="109.6">VR1</text>
<text x="51.4" y="111.6">100K</text>
<text x="51.6" y="113.6">LOG</text>
<text x="58.9" y="113.9">R38/</text>
<text x="82.5" y="113.1">10V</text>
<text x="82.8" y="109">C17/</text>
<text x="82.8" y="111.1">C18</text>
<text x="58.8" y="117.7">330R</text>
<text x="58.9" y="116">R39</text>
<text x="73.8" y="116.5">C19/</text>
<text x="73.8" y="118.5">C20</text>
<text x="82.7" y="114.9">4700uF</text>
<text x="106.1" y="116.2">Point B</text>
<text x="73.4" y="120.3">3.9nF</text>
<text x="73.5" y="122.2">160V</text>
<text x="99.5" y="143.6">510V</text>
<text x="100.3" y="140.9">to point A</text>
<text x="104" y="143.6">H.T. to centre tap</text>
<text x="125.7" y="143.6">R1</text>
<text x="144" y="143.7">365V</text>
<text x="145.6" y="141.1">to point B</text>
<text x="149" y="143.9">anode resistors</text>
<text x="165.3" y="143">R4</text>
<text x="182" y="143.7">290V</text>
<text x="183" y="141">to point C</text>
<text x="187" y="143.7">to pin 5</text>
<text x="34.4" y="148">brown</text>
<text x="50" y="147.1">red</text>
<text x="103.5" y="145.4">of output</text>
<text x="104.2" y="147.5">(both channels)</text>
<text x="110.9" y="145.6">transformer</text>
<text x="125" y="145.3">5.6K</text>
<text x="125.7" y="147.2">6W</text>
<text x="148.7" y="147.7">(both channels)</text>
<text x="152.9" y="145.7">ECC82</text>
<text x="164.6" y="144.9">8.2K</text>
<text x="165.1" y="147">3W</text>
<text x="187.4" y="145.8">6AU6</text>
<text x="187.8" y="147.7">(both channels)</text>
<text x="12.5" y="153.4">For 230V/240V</text>
<text x="12.5" y="155.4">operation: join</text>
<text x="94.3" y="154.9">470uF</text>
<text x="94.8" y="153">C1</text>
<text x="111" y="155">220K</text>
<text x="111.6" y="153.3">R</text>
<text x="12.5" y="157.5">windings in series,</text>
<text x="12.5" y="159.5">join violet &amp; grey</text>
<text x="12.5" y="161.6">together and insulate.</text>
<text x="32.2" y="159">120Vac</text>
<text x="50" y="159">black</text>
<text x="73.2" y="160.4">BR1</text>
<text x="94.6" y="156.7">350V</text>
<text x="94.9" y="161.7">C2</text>
<text x="111.6" y="157">2W</text>
<text x="118" y="160.5">255V</text>
<text x="118.2" y="158.1">to point D</text>
<text x="139.2" y="159.7">100uF</text>
<text x="139.5" y="161.6">450V</text>
<text x="139.6" y="157.9">C5</text>
<text x="177.4" y="159.7">100uF</text>
<text x="177.8" y="161.5">450V</text>
<text x="178.5" y="157.9">C6</text>
<text x="12.5" y="163.6">Brown is 230V/240V</text>
<text x="12.5" y="165.7">and blue is 0V.</text>
<text x="34.5" y="168">violet</text>
<text x="54" y="162.7">195V-0v-195V</text>
<text x="54" y="164.8">450mA</text>
<text x="94.7" y="163.9">470uF</text>
<text x="94.8" y="165.7">350V</text>
<text x="111" y="164.8">220K</text>
<text x="111.6" y="166.8">2W</text>
<text x="111.6" y="163.1">R</text>
<text x="34.4" y="173.3">grey</text>
<text x="50.1" y="170.8">red</text>
<text x="177.4" y="172.2">Ground at</text>
<text x="12.6" y="175">For 110V/ 120V</text>
<text x="12.6" y="177.1">operation: join</text>
<text x="12.6" y="179.1">windings in parallel,</text>
<text x="34.4" y="175.4">(thin)</text>
<text x="49.8" y="174.4">white</text>
<text x="56" y="176.3">0V-27V</text>
<text x="56" y="178.3">100mA</text>
<text x="71" y="177.3">BR3</text>
<text x="82.4" y="177.1">100uF</text>
<text x="82.4" y="179.1">63V</text>
<text x="82.6" y="175.3">C4</text>
<text x="122.9" y="175.2">Ground at</text>
<text x="122.9" y="177.2">centre earth</text>
<text x="122.9" y="179.3">on P.C.B.</text>
<text x="151.4" y="176.9">13K</text>
<text x="151.8" y="179">0.66W</text>
<text x="151.8" y="174.9">R3</text>
<text x="163.3" y="179.2">to point E</text>
<text x="172.4" y="179.1">-10V</text>
<text x="177.4" y="174.2">centre earth</text>
<text x="177.4" y="176.3">on P.C.B.</text>
<text x="12.6" y="181.2">join brown &amp; grey</text>
<text x="12.6" y="183.2">together, becoming</text>
<text x="12.6" y="185.3">110V/120V and join</text>
<text x="32" y="181.7">120Vac</text>
<text x="49.9" y="180">orange</text>
<text x="139.2" y="183.8">R5 , 36K 0.66W</text>
<text x="162.5" y="182">KT88 grid bias, to pin 5 on V1-V4</text>
<text x="12.6" y="187.3">blue &amp; violet together,</text>
<text x="12.6" y="189.4">becoming 0V.</text>
<text x="34.7" y="190.9">blue</text>
<text x="71" y="188">BR2</text>
<text x="81.2" y="188">4700uF</text>
<text x="81.3" y="189.9">16V</text>
<text x="81.9" y="186.2">C3</text>
<text x="118" y="187.7">6.3V d.c. for 2 x 6AU6 heaters</text>
<text x="118.3" y="197.8">6.3V a.c. for 2 x ECC82 and 4 x KT88</text>
<text x="72.7" y="211.9">5</text>
</g>
<g font-size="1.4" fill="#1f1a17">
<text x="155.7" y="31.2">3</text>
<text x="150.7" y="41.3">5</text>
<text x="163.1" y="36.4">4</text>
<text x="154.4" y="47.1">2</text>
<text x="159.2" y="47.2">7</text>
<text x="161.6" y="46.2">8</text>
<text x="73.1" y="93.3">3</text>
<text x="77.6" y="93.4">4</text>
<text x="151.2" y="95.6">5</text>
<text x="151.3" y="98.6">4</text>
<text x="156.3" y="105.5">3</text>
<text x="93.2" y="211.8">6</text>
<text x="103.3" y="211.8">1</text>
<text x="124.9" y="211.7">3</text>
<text x="149.1" y="211.8">3</text>
<text x="67.2" y="216.2">2</text>
<text x="67.2" y="220.9">1</text>
<text x="78.5" y="218.3">6</text>
<text x="87.7" y="218.6">7</text>
<text x="109.3" y="218.6">2</text>
<text x="130.8" y="218.3">4</text>
<text x="130.9" y="220.4">5</text>
<text x="155" y="218.4">4</text>
<text x="155" y="220.6">5</text>
<text x="77.6" y="227.3">7</text>
<text x="88.7" y="226.9">8</text>
<text x="98.9" y="227.9">9</text>
<text x="107.6" y="227.3">3</text>
<text x="122" y="227.7">2</text>
<text x="126.8" y="227.8">7</text>
<text x="129.3" y="227.2">8</text>
<text x="146.2" y="227.8">2</text>
<text x="151" y="227.9">7</text>
<text x="153.5" y="227.3">8</text>
<text x="57.5" y="231.9">6.3V dc</text>
<text x="69.1" y="228">3</text>
<text x="74" y="228.2">4</text>
<text x="91.9" y="228.1">5</text>
<text x="104.7" y="228.1">4</text>
<text x="158.9" y="231.5">6.3V ac</text>
<text x="70.1" y="239.8">4</text>
<text x="70.3" y="237.9">h</text>
<text x="90.9" y="239.7">h</text>
<text x="96.2" y="239.6">5</text>
<text x="96.3" y="237.7">h</text>
<text x="101.8" y="239.3">a2</text>
<text x="120.1" y="237.8">g2</text>
<text x="125.7" y="239.8">5</text>
<text x="126.2" y="237.7">g1</text>
<text x="144.6" y="237.6">g2</text>
<text x="145.5" y="239.9">4</text>
<text x="150.2" y="239.6">5</text>
<text x="150.7" y="237.5">g1</text>
<text x="63.3" y="241.3">h</text>
<text x="64.6" y="242.4">3</text>
<text x="75.3" y="242.3">5</text>
<text x="76.6" y="241">a</text>
<text x="87.5" y="244.3">k1</text>
<text x="89.4" y="245.1">3</text>
<text x="92" y="241.2">4</text>
<text x="100.6" y="240.9">6</text>
<text x="102.8" y="244.3">7</text>
<text x="104.2" y="243.8">g2</text>
<text x="115.9" y="243.1">a</text>
<text x="117.4" y="244">3</text>
<text x="121" y="240">4</text>
<text x="129.7" y="243.2">6</text>
<text x="130.9" y="241.9">nc</text>
<text x="140.4" y="242.9">a</text>
<text x="141.8" y="243.9">3</text>
<text x="154.1" y="243">6</text>
<text x="155.4" y="241.7">nc</text>
<text x="60.6" y="246.7">g3</text>
<text x="63.1" y="247">2</text>
<text x="77.1" y="246.5">6</text>
<text x="78.5" y="246.1">g2</text>
<text x="88" y="249.9">g1</text>
<text x="89.8" y="249.3">2</text>
<text x="101" y="251.8">9</text>
<text x="103.1" y="248.3">8</text>
<text x="104.4" y="249">k2</text>
<text x="115.7" y="249.5">h</text>
<text x="117.4" y="248.8">2</text>
<text x="130.4" y="247.9">7 h</text>
<text x="140.2" y="249.3">h</text>
<text x="141.8" y="248.6">2</text>
<text x="154.8" y="247.7">7 h</text>
<text x="64.2" y="253.8">g1</text>
<text x="65.8" y="252.3">1</text>
<text x="75.3" y="252.1">7</text>
<text x="76.4" y="252.9">k</text>
<text x="90.3" y="253.6">a1</text>
<text x="91.5" y="257.5">Views are from underneath valve or valve holder</text>
<text x="92" y="252.3">1</text>
<text x="101.8" y="253.5">hct</text>
<text x="118.4" y="253.4">nc</text>
<text x="120.5" y="252.6">1</text>
<text x="127.9" y="252.2">8</text>
<text x="129.2" y="253.1">k,g3</text>
<text x="142.9" y="253.2">nc</text>
<text x="145" y="252.4">1</text>
<text x="152.3" y="252">8</text>
<text x="153.7" y="252.9">k,g3</text>
<text x="81.6" y="259.6">G1=h = heater hct = heater centre tap k = cathode a = anode nc = no connection</text>
</g>
<g font-size="1.3" fill="#1f1a17">
<text x="161.3" y="48">10V</text>
<text x="160.1" y="60.8">Point D</text>
<text x="152.6" y="89.3">8</text>
<text x="148.4" y="93.6">-10V</text>
<text x="54.7" y="184.8">yellow</text>
<text x="49.9" y="186.7">grey (thick)</text>
<text x="54.7" y="191">yellow</text>
<text x="59.6" y="189">-3.15V, 9A</text>
<text x="60.7" y="187.2">3.15V-0V</text>
</g>
<g font-size="1.2" fill="#1f1a17">
<text x="149.5" y="89.2">10V</text>
<text x="155.6" y="89.2">2</text>
</g>
<g font-size="1.1" fill="#1f1a17">
<text x="160.1" y="89.2">7</text>
<text x="73.9" y="173.3">+</text>
<text x="73.8" y="183.9">+</text>
<text x="73.8" y="180.3">_</text>
<text x="73.8" y="191">_</text>
</g>
<g font-size=".9" fill="#1f1a17">
<text x="113.1" y="153.3">Safety</text>
<text x="113.1" y="163.2">Safety</text>
</g>
</svg>
